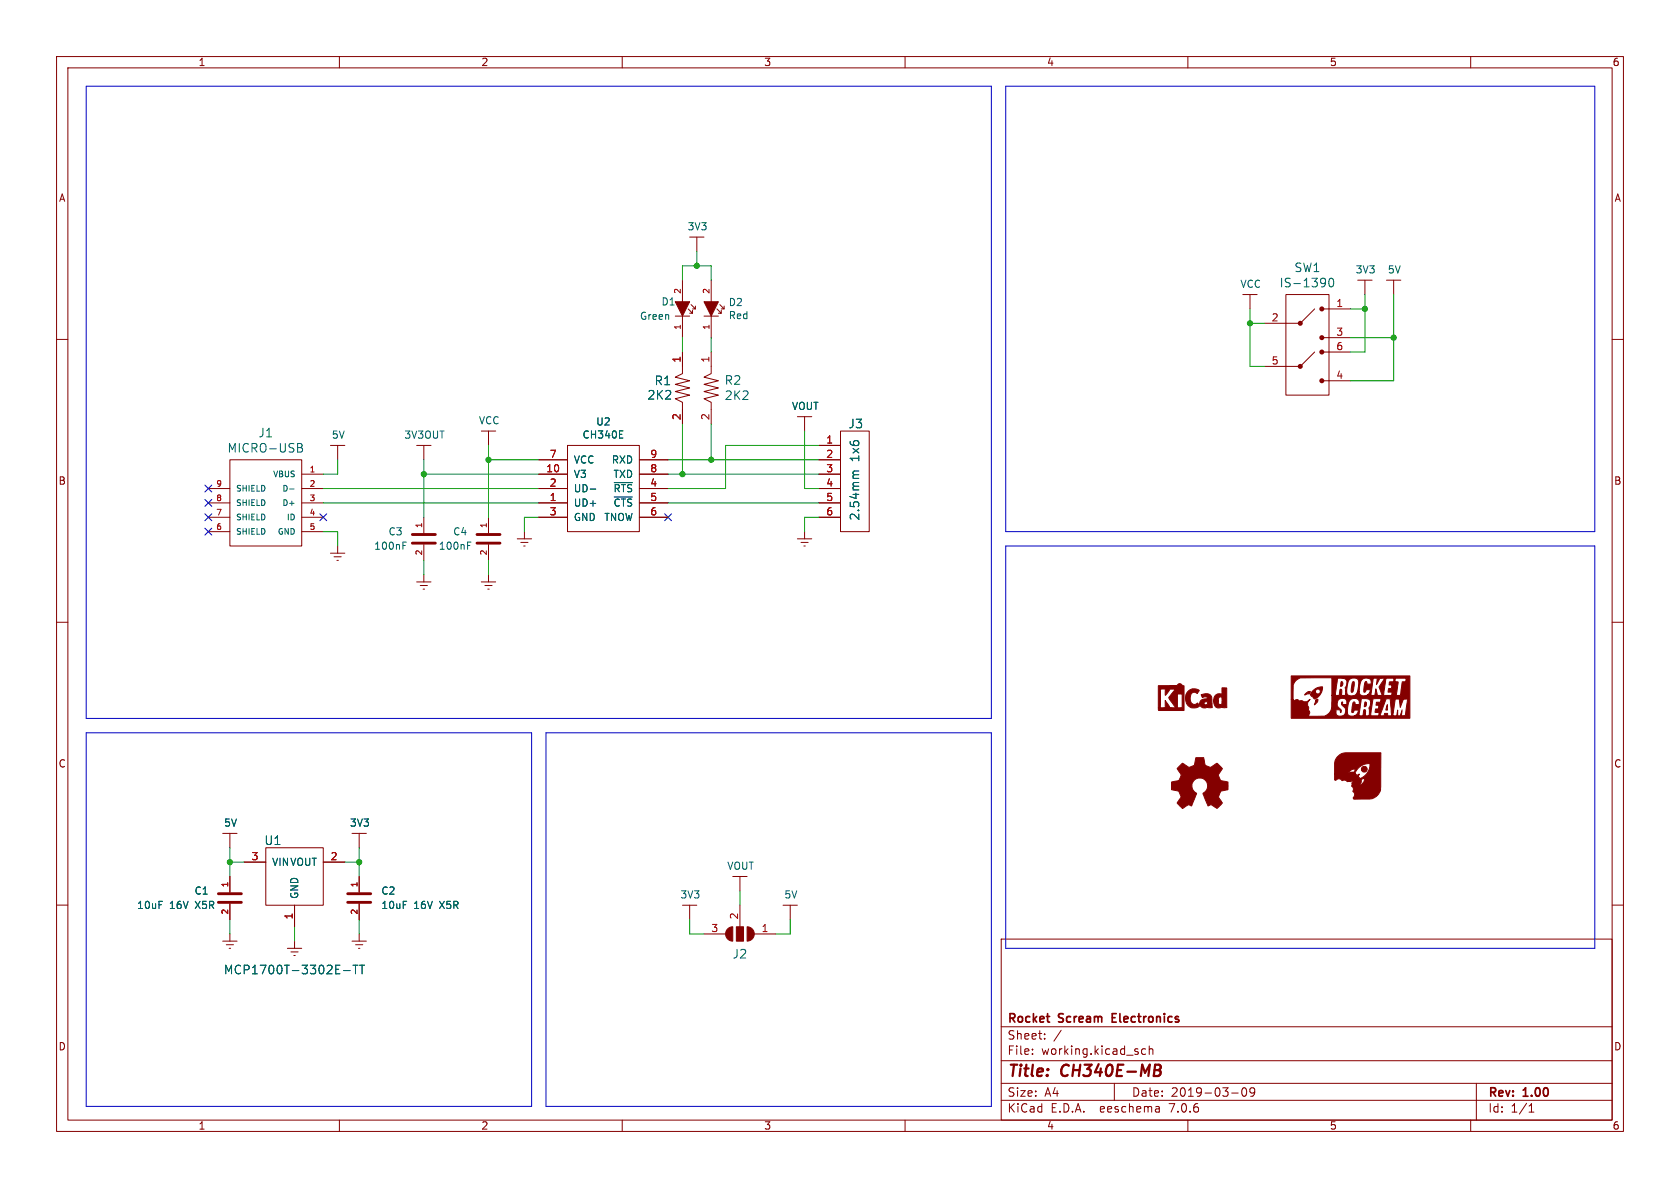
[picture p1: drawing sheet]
<svg xmlns="http://www.w3.org/2000/svg" width="297mm" height="210mm" viewBox="0 0 297 210" stroke-linecap="round" stroke-linejoin="round" font-family="sans-serif">
<g fill="none" stroke="#840000" stroke-width=".18">
<path d="M10 10h277v190h-277zM12 12h273v186h-273zM60 10v2M110 10v2M160 10v2M210 10v2M260 10v2M10 60h2M119.4 55.9h2.5M120.6 49.5v3.8M120.6 55.9v3.8M121.7 54.6l.7 .8h-.5"/>
<path d="M121.9 41.9h2.6M122.2 53.8l.7 .8h-.5M122.4 54.9v.5M122.9 54.1v.5M123.2 41.9v2.6M124.5 55.9h2.5M125.7 49.5v3.8M125.7 55.9v3.8M126.7 54.6l.8 .8h-.5M127.3 53.8l.7 .8h-.5M127.5 54.9v.5M128 54.1v.5"/>
<path d="M219.7 52.1h2.5M221 52.1v2.5M227.3 52.1h7.6v17.8h-7.6zM232.4 54.6l-2.5 2.6h-6.4M233.7 59.7h5.1M233.7 54.6h5.1M240 49.5h2.6M241.3 49.5v2.6M245.1 49.5h2.5M246.4 49.5v2.6M285 60h2M58.4 78.7h2.6"/>
<path d="M59.7 78.7v2.6M73.7 78.7h2.5M74.9 78.7v2.6M85.1 76.2h2.5M86.4 76.2v2.5M100.3 78.7h12.7v15.3h-12.7zM120.6 62.2v3.8l-1.2 .7 2.5 .6-2.5 .6 2.5 .7-2.5 .6 2.5 .7-2.5 .6 1.2 .6v3.8M125.7 62.2v3.8l-1.2 .7 2.5 .6-2.5 .6 2.5 .7-2.5 .6 2.5 .7-2.5 .6 1.2 .6v3.8M141 73.7h2.5M142.2 73.7v2.5M144.8 78.7h3.8M148.6 76.2h5.1v17.8h-5.1z"/>
<path d="M232.4 62.2l-2.5 2.6h-6.4M233.7 67.3h5.1M233.7 62.2h5.1M36.8 86.4h3.8M36.8 88.9h3.8M36.8 91.4h3.8M36.8 94h3.8M40.6 81.3h12.7v15.2h-12.7zM53.3 83.8h3.8M53.3 86.4h3.8M53.3 88.9h3.8M53.3 91.4h3.8"/>
<path d="M53.3 94h3.8M58.4 97.8h2.6M59.1 98.4h1.2M59.6 99.1h.2M59.7 96.5v1.3M74.9 91.4v2.8M74.9 96.3v2.8M86.4 91.4v2.8M86.4 96.3v2.8M91.4 95.3h2.6M92.1 95.9h1.2M92.6 96.5h.2"/>
<path d="M92.7 94v1.3M95.2 83.8h5.1M95.2 86.4h5.1M95.2 88.9h5.1M95.2 91.4h5.1M95.2 81.3h5.1M113 83.8h5.1M113 86.4h5.1M113 88.9h5.1M113 91.4h5.1M113 81.3h5.1M141 95.3h2.5"/>
<path d="M141.6 95.9h1.3M142.1 96.5h.3M142.2 94v1.3M144.8 83.8h3.8M144.8 86.4h3.8M144.8 88.9h3.8M144.8 91.4h3.8M144.8 81.3h3.8M10 110h2M73.7 102.9h2.5M74.3 103.5h1.3M74.8 104.1h.3"/>
<path d="M74.9 101.6v1.3M85.1 102.9h2.5M85.7 103.5h1.3M86.2 104.1h.3M86.4 101.6v1.3M285 110h2M10 160h2M39.4 147.3h2.5M40.6 147.3v2.6M40.6 154.9v2.8M40.6 159.8v2.8M43.2 152.4h3.8"/>
<path d="M47 149.9h10.1v10.1h-10.1zM57.1 152.4h3.9M62.2 147.3h2.6M63.5 147.3v2.6M63.5 154.9v2.8M63.5 159.8v2.8M129.5 154.9h2.6M130.8 154.9v2.6M285 160h2M39.4 166.4h2.5M40 167h1.3M40.5 167.6h.3"/>
<path d="M40.6 165.1v1.3M50.8 167.6h2.5M51.4 168.3h1.3M51.9 168.9h.3M52.1 160v3.8M52.1 166.4v1.2M62.2 166.4h2.6M62.9 167h1.2M63.4 167.6h.2M63.5 165.1v1.3M120.6 160h2.6M121.9 160v2.6"/>
<path d="M124.5 165.1h3.8M130.8 160v3.8M133.3 165.1h3.9M138.4 160h2.6M139.7 160v2.6M177 166h108v32h-108zM60 198v2M110 198v2M160 198v2M177 194.5h108M177 191.5h108M177 187.5h108"/>
<path d="M177 181.5h108M182.5 186.3v.1M182.5 185.5v.1M184.7 183.6v.1M184.7 182.8v.1M187.6 182.1l-1.3 2M197 191.5v3M202.5 185.5l-.4-.1-.3 .3v.4l.2 .2h.5M203.2 185.5l.2-.1 .3 .1 .1 .9M203.2 184.9v1.5M204.9 195.7l.1 .9M205 196.5l-.2 .1"/>
<path d="M205 196h-.2M210 198v2M217.7 193.2h1.2M219.7 192.4l.2-.1a.81 .81 0 0 1 .6 .6 .81 .81 0 0 1-.3 .8l-.2 .1a.81 .81 0 0 1-.3-1.4zM221.8 192.9l-.3 .3h-.3l-.2-.3 .1-.5 .4-.1 .2 .1a.99 .99 0 0 1-.3 1.4h-.3M260 198v2M261 191.5v6.5M270.3 196.6h.9M270.3 195.5l.4-.4v1.5"/>
</g>
<path d="M204.1 189.2h.7M204.2 188.2h.7a.49 .49 0 0 1 .3 .5 .49 .49 0 0 1-.4 .5M204.8 189.2l.2 .1a.58 .58 0 0 1-.3 .9h-.7" fill="none" stroke="#840000" stroke-width=".4"/>
<path d="M196.6 179.9h.5M197.3 179.2h-.7v1.5h.7" fill="none" stroke="#840000" stroke-width=".3"/>
<g fill="#840000" stroke="#840000" stroke-width=".18">
<path d="M208.2 135.8l.8-.9 1.2 .8 .6-.3 .4-.1 .2-1.4h1.4l.3 1.4 .3 .1 .6 .3 1.1-.8 .1 .1 .9 .9-.4 .7a.58 .58 0 0 0-.1 .9l.2 .5 1.3 .3v1.3l-1.2 .2-.2 .2a.96 .96 0 0 0-.2 1l.4 .7a.36 .36 0 0 1 .2 .3 .36 .36 0 0 1-.3 .3l-.6 .6-.7-.4a.74 .74 0 0 0-1-.1l-.7-1.9a.2 .2 0 0 1-.2-.2 .2 .2 0 0 1 .3-.2 1.41 1.41 0 0 0 .1-2.2 1.41 1.41 0 0 0-2.1 .3 1.41 1.41 0 0 0 .7 2.1l-.9 2.1h-.2a.52 .52 0 0 0-.8 .1l-.6 .4-1-.9 .7-1.1-.2-.5a.52 .52 0 0 0-.5-.6l-1-.2v-1.3l1.3-.3 .3-.6a.74 .74 0 0 0-.3-1.1z"/>
<path d="M245.3 124.6v.9h-.3z"/>
<path d="M230.8 122.6l.4-.3h.5l-.3 .4-.7 .2z"/>
<path d="M241.3 124.1l.3 .1v.4l-.1 .3h-.2h-.1z"/>
<path d="M237.1 120.5a.39 .39 0 0 1 .3 .4 .39 .39 0 0 1-.4 .4z"/>
<path d="M232.6 123.8l.3-.2a.86 .86 0 0 1-.5 1z"/>
<path d="M239.1 120.5h.2a2.49 2.49 0 0 1-.2 1.9h-.2v-.4z"/>
<path d="M232.1 122.1l.8-.6 .9-.1a2.16 2.16 0 0 1-1.4 2.1l-.3-.2 .2-.3-.4 .1-.3-.3 .3-.4h.7a.44 .44 0 0 0 .6 .2 .44 .44 0 0 0 0-.7 .44 .44 0 0 0-.6 .2v.3h-.7z"/>
<path d="M228.3 119.5h21v7.5h-21v-3.4h.3l.1 .3a.79 .79 0 0 1 1 0h.3l.5 .2h.5l.6-.5-.4 .6v.6a.6 .6 0 0 1 .1 .7 .61 .61 0 0 1 0 1l.2 .1h2.7l.4-.3 .6-.5h1a.85 .85 0 0 0 .7 .8 .85 .85 0 0 0 .9-.6h.4l.2 .5 .4 .1 2.1-.1 .2-.9 .2-.1 .1 .2v.8h3.3l.1-.4h.5v.4h1.5h.1l.2-1v1h.4l.3-.9-.1 .9h.7l.4-2.9h-.7l-.6 1.4-.1-1.4h-.7l-.4 2.9h-.3l-.2-3h-.7l-1.1 3h-.2v-.5l-.7-.1 .1-.6h.5l.1-.5-.5-.1v-.6h.8v-.6h-1.4l-.4 3h-.3v-1.4a.92 .92 0 0 0-.3-1.6h-1l-.5 3h-.7l.5-.4 .2-.5-.8-.1-.1 .4-.3 .1 .2-1.7 .2-.2 .1 .1 .1 .4 .7-.1v-.4a1.02 1.02 0 0 0-1.1-.6 1.02 1.02 0 0 0-.8 1l-.2 1.5h-.4l.1-.1a1.27 1.27 0 0 0-.7-1.3v-.4l.1-.1v.4h.8l-.1-.7a.96 .96 0 0 0-1.4 0 .96 .96 0 0 0 .2 1.4 .43 .43 0 0 1 .3 .3 .43 .43 0 0 1-.1 .5l-.1-.5h-.7v.3h-1l.2-.7 .1-2.2h1.3l.1-1 .1-.1 .2 .3v.8h.6l.1-.8h.2a.88 .88 0 0 0 .4 .9 .88 .88 0 0 0 .9-.1l.6-.6h.3l.2 .5 .3 .2 2.3-.1 .1-1.1 .3 1.1h2.5l.1-.5h-.7l.1-.7h.4l.1-.2 .1-.4h-.5v-.5l.1-.1 1.5 .1-.4 2.3h.7l.1-.1 .3-2.3h.6l.1-.6h-1.9l-.1 .6h-.2l.1-.6h-1.5l-.4 3h-.3l-.5-1.5 .9-1.5h-.8l-.6 1.1 .2-1.1h-.7l-.4 3h-.7l.4-.4 .2-.6h-.8l-.1 .4-.3 .1v-.7a1.32 1.32 0 0 1 .4-1.2l.1 .1v.4l.8-.1v-.2a.91 .91 0 0 0-.6-.8 .91 .91 0 0 0-.9 .1 3.4 3.4 0 0 0-.6 2.3h-.3l.2-1.7a.92 .92 0 0 0-.6-.8 .92 .92 0 0 0-1 .3 3.8 3.8 0 0 0-.5 2h-.2l-.1-.5a.95 .95 0 0 0 .4-.9 .95 .95 0 0 0-.7-.8h-1l-.5 3h-.5v-3.1h-5.7l-.7 .5-.5 .8v2.5h-.3z"/>
<path d="M124.5 53.3h2.5l-1.3 2.6z"/>
<path d="M236.4 133.9l.4-.5 .8-.3h6.5v6a2.08 2.08 0 0 1-2 2.1l-2.8 .1-.1-.3a.75 .75 0 0 0 0-1.1v-.6l-.2-.4h1.4l.7-.6 .1-.7h-.2a.48 .48 0 0 0-.4 .7l-.2 .6h-1.4v-.5l.6-.8-.4 .2a.79 .79 0 0 1-.9 .4 1.1 1.1 0 0 0-1.1-.3 .7 .7 0 0 0-1.1 0h-.2v-1.1l3.6-.1 .2 .2a.33 .33 0 0 0 .6-.1l-.2 .5 .3 .3a2.37 2.37 0 0 0 1.7-2.6 2.73 2.73 0 0 0-2.6 1.7h-.9l.4-.2a.43 .43 0 0 0 .4-.1 .43 .43 0 0 0 .1-.4l-.6 .1-.7 .7h-2.3l.1-2.1z"/>
<path d="M210 122.3a1.47 1.47 0 0 1 2-.2l-.3 .5a.74 .74 0 0 0-1-.1 .74 .74 0 0 0-.3 .8 .83 .83 0 0 0 .3 1 .83 .83 0 0 0 1 0l.3 .5a1.52 1.52 0 0 1-1.7 .2 1.52 1.52 0 0 1-.7-1.6l.1-.6z"/>
<path d="M216 121.6h.9v3.5h-.7l-.1-.1a.99 .99 0 0 1-1.2 0 .99 .99 0 0 1-.3-1.1h.8v.3a.32 .32 0 0 0 .3 .4 .32 .32 0 0 0 .3-.3v-1l-.3-.1a.57 .57 0 0 0-.3 .7h-.8a1.04 1.04 0 0 1 .3-1 1.04 1.04 0 0 1 1.2-.1z"/>
<path d="M212.3 122.8l.4-.1a1.11 1.11 0 0 1 1.3 .2 1.11 1.11 0 0 1 .2 1.2l.1 1h-.7l-.1-.1a.87 .87 0 0 1-1.4-.5h.8a.39 .39 0 0 0 .5 0 .39 .39 0 0 0 .1-.4 .45 .45 0 0 0-.6 .4h-.8a.94 .94 0 0 1 1.2-1l.2-.1a.56 .56 0 0 0-.9-.1z"/>
<path d="M204.8 121.2h3.4a.45 .45 0 0 1 .4-.4 .45 .45 0 0 1 .4 .4h.3v4.4h-4.5v-.5h1.2v-1.3l.8 1.3h1.8l.4-.1v-2.3h-.8v2.4h-.3l-1.3-1.7 1.2-1.6h-1l-.8 1.1v-1.1h-.5h-.4v3.2v.1h-.3z"/>
<path d="M132.1 163.8a1.27 1.27 0 0 1 1.2 1.3 1.27 1.27 0 0 1-1.2 1.3z"/>
<path d="M130.2 163.8h1.2v2.6h-1.2z"/>
<path d="M128.7 164.2l.3-.3 .5-.1v2.6a1.27 1.27 0 0 1-1.1-.8 1.27 1.27 0 0 1 .3-1.4z"/>
<path d="M119.4 53.3h2.5l-1.3 2.6z"/>
<circle cx="241.2" cy="136" r=".52"/>
</g>
<path d="M72.9 96h4.1M72.9 94.5h4.1M84.3 96h4.1M84.3 94.5h4.1M38.6 159.5h4.1M38.6 158h4.1M61.5 159.5h4M61.5 158h4" fill="none" stroke="#840000" stroke-width=".51"/>
<g fill="none" stroke="#006464" stroke-width=".18">
<path d="M234.2 49.3h.1a1.28 1.28 0 0 1-.2 1.3M234.3 49.8l-.1 .3M235.1 49.3l.2-.1a.83 .83 0 0 1 .6 .6 .83 .83 0 0 1-.3 .8l-.2 .1a.82 .82 0 0 1-.3-1.4zM52.6 78.4h.5l.2 .1 .1 .3-.3 .3M52.6 79.1h.5M53.1 79.1a.41 .41 0 0 1 .4 .4 .41 .41 0 0 1-.3 .4h-.6M109.5 77.4h.6M109.5 76.2h.6M51.2 86.4h.8M71.2 96.4h.5M71.2 95.8h.6M82.7 96.4h.4"/>
<path d="M82.7 95.8h.6M104.3 86.5h1M108.6 85.3h3.2M108.6 87.9h3.2M151.8 83.3h-.9l-.1 .4 .2 .2M60.7 171.6h1.2M62.4 170.6h.9M62.8 170.6v1.5M63.6 170.6h.8M64 170.6v1.5"/>
</g>
<g fill="none" stroke="#840000" stroke-width=".38">
<circle cx="229.9" cy="57.1" r=".25"/>
<circle cx="233.7" cy="54.6" r=".25"/>
<circle cx="233.7" cy="59.7" r=".25"/>
<circle cx="229.9" cy="64.8" r=".25"/>
<circle cx="233.7" cy="67.3" r=".25"/>
<circle cx="233.7" cy="62.2" r=".25"/>
</g>
<path d="M15.2 15.2h160.1v111.8h-160.1zM177.8 15.2h104.1v78.8h-104.1zM177.8 96.5h104.1v71.1h-104.1zM15.2 129.5h78.8v66.1h-78.8zM96.5 129.5h78.8v66.1h-78.8z" fill="none" stroke="#0000c2" stroke-width=".18"/>
<g fill="none" stroke="#009600" stroke-width=".18">
<path d="M120.6 49.5v-2.5h5.1v2.5M120.6 59.7v2.5M123.2 44.5v2.5M125.7 59.7v2.5M221 57.2h2.5M221 54.6v10.2h2.5M238.8 54.6h2.5M238.8 59.7h7.6M241.3 52.1v10.1h-2.5M246.4 52.1v15.2h-7.6M86.4 78.7v12.7M120.6 74.9v8.9"/>
<path d="M125.7 74.9v6.4M142.2 76.2v10.2h2.6M144.8 78.7h-16.5v7.7h-10.2M57.1 86.4h38.1M57.1 88.9h38.1M57.1 94h2.6v2.5M59.7 81.3v2.5h-2.6M74.9 83.8h20.3M74.9 81.3v10.1M74.9 99.1v2.5M86.4 99.1v2.5M86.4 81.3h8.8"/>
<path d="M95.2 91.4h-2.5v2.6M118.1 81.3h26.7M118.1 83.8h26.7M118.1 88.9h26.7M144.8 91.4h-2.6v2.6M40.6 149.9v5M40.6 152.4h2.6M61 152.4h2.5M63.5 149.9v5M130.8 157.5v2.5M40.6 162.6v2.5M52.1 163.8v2.6"/>
<path d="M63.5 162.6v2.5M121.9 162.6v2.5h2.6M139.7 162.6v2.5h-2.5"/>
</g>
<path d="M36.2 90.8l1.2 1.2M36.2 88.3l1.2 1.2M36.2 85.8l1.2 1.2M36.2 93.4l1.2 1.2M37.4 90.8l-1.2 1.2M37.4 88.3l-1.2 1.2M37.4 85.8l-1.2 1.2M37.4 93.4l-1.2 1.2M56.5 90.8l1.3 1.2M57.8 90.8l-1.3 1.2M117.5 90.8l1.2 1.2M118.7 90.8l-1.2 1.2" fill="none" stroke="#000084" stroke-width=".18"/>
<g fill="#009600" stroke="#009600" stroke-width=".18">
<circle cx="221" cy="57.2" r=".46"/>
<circle cx="246.4" cy="59.7" r=".46"/>
<circle cx="241.3" cy="54.6" r=".46"/>
<circle cx="123.2" cy="47" r=".46"/>
<circle cx="40.6" cy="152.4" r=".46"/>
<circle cx="63.5" cy="152.4" r=".46"/>
<circle cx="120.6" cy="83.8" r=".46"/>
<circle cx="125.7" cy="81.3" r=".46"/>
<circle cx="86.4" cy="81.3" r=".46"/>
<circle cx="74.9" cy="83.8" r=".46"/>
</g>
<g font-size="2.8" fill="#840000">
<text x="178" y="190.9">Title:</text>
<text x="187.7" y="190.9">CH340E-MB</text>
</g>
<g font-size="2.1" fill="#006464">
<text x="226.1" y="51">IS-1390</text>
<text x="228.7" y="48.3">SW1</text>
<text x="114.4" y="70.8">2K2</text>
<text x="115.6" y="68.3">R1</text>
<text x="128" y="68.2">R2</text>
<text x="128" y="70.9">2K2</text>
<text x="45.6" y="77.5">J1</text>
<text x="149.9" y="75.9">J3</text>
<text x="40.1" y="80.2">MICRO-USB</text>
<text x="152.1" y="81.7" transform="rotate(-90 152.1 81.7)">1x6</text>
<text x="152.1" y="92.1" transform="rotate(-90 152.1 92.1)">2.54mm</text>
<text x="46.7" y="149.6">U1</text>
<text x="39.5" y="172.4">MCP1700T-3302E-TT</text>
<text x="129.4" y="169.6">J2</text>
</g>
<g font-size="2.1" fill="#840000">
<text x="178" y="184">Sheet:</text>
<text x="178" y="181.2">Rocket</text>
<text x="187.2" y="181.2">Scream</text>
<text x="197.3" y="181.2">Electronics</text>
<text x="178" y="186.7">File:</text>
<text x="184.1" y="186.7">working.kicad_sch</text>
<text x="178" y="196.9">KiCad</text>
<text x="178" y="194.1">Size:</text>
<text x="184.7" y="194.1">A4</text>
<text x="185.7" y="196.9">E.D.A.</text>
<text x="194.6" y="196.9">eeschema</text>
<text x="200" y="194.1">Date:</text>
<text x="207" y="196.9">7.0.6</text>
<text x="207" y="194.1">2019-03-09</text>
<text x="263" y="194.3">Rev:</text>
<text x="263" y="196.9">Id:</text>
<text x="267.1" y="196.9">1/1</text>
<text x="269.4" y="194.3">1.00</text>
</g>
<g font-size="1.8" fill="#840000">
<text x="35" y="11.9">1</text>
<text x="85" y="11.9">2</text>
<text x="135" y="11.9">3</text>
<text x="185" y="11.9">4</text>
<text x="235" y="11.9">5</text>
<text x="285" y="11.9">6</text>
<text x="10.3" y="35.9">A</text>
<text x="285.3" y="35.9">A</text>
<text x="10.3" y="85.9">B</text>
<text x="285.3" y="85.9">B</text>
<text x="10.3" y="135.9">C</text>
<text x="285.3" y="135.9">C</text>
<text x="10.3" y="185.9">D</text>
<text x="285.3" y="185.9">D</text>
<text x="35" y="199.9">1</text>
<text x="85" y="199.9">2</text>
<text x="135" y="199.9">3</text>
<text x="185" y="199.9">4</text>
<text x="235" y="199.9">5</text>
<text x="285" y="199.9">6</text>
</g>
<g font-size="1.8" fill="#006464">
<text x="121.5" y="40.9">3V3</text>
<text x="219.2" y="51.1">VCC</text>
<text x="239.6" y="48.5">3V3</text>
<text x="245.3" y="48.5">5V</text>
<text x="113" y="56.7">Green</text>
<text x="116.8" y="54.2">D1</text>
<text x="128.7" y="54.3">D2</text>
<text x="128.7" y="56.6">Red</text>
<text x="58.6" y="77.7">5V</text>
<text x="71.4" y="77.7">3V3OUT</text>
<text x="84.6" y="75.2">VCC</text>
<text x="102.9" y="77.7">CH340E</text>
<text x="105.3" y="75.4">U2</text>
<text x="139.9" y="72.7">VOUT</text>
<text x="101.3" y="82.1">VCC</text>
<text x="108.1" y="82.1">RXD</text>
<text x="101.3" y="89.8">UD+</text>
<text x="101.3" y="84.7">V3</text>
<text x="101.3" y="87.2">UD-</text>
<text x="108.4" y="87.2">~{RTS}</text>
<text x="108.4" y="89.8">~{CTS}</text>
<text x="108.4" y="84.7">TXD</text>
<text x="68.6" y="94.8">C3</text>
<text x="80" y="94.8">C4</text>
<text x="101.3" y="92.3">GND</text>
<text x="106.7" y="92.3">TNOW</text>
<text x="66" y="97.4">100nF</text>
<text x="77.5" y="97.4">100nF</text>
<text x="39.5" y="146.3">5V</text>
<text x="61.8" y="146.3">3V3</text>
<text x="48" y="153.3">VINVOUT</text>
<text x="128.5" y="153.9">VOUT</text>
<text x="24.1" y="160.9">10uF</text>
<text x="30" y="160.9">16V</text>
<text x="34.3" y="158.3">C1</text>
<text x="34.6" y="160.9">X5R</text>
<text x="52.9" y="159" transform="rotate(-90 52.9 159)">GND</text>
<text x="67.3" y="158.3">C2</text>
<text x="67.3" y="160.9">10uF</text>
<text x="73.1" y="160.9">16V</text>
<text x="77.8" y="160.9">X5R</text>
<text x="120.2" y="159">3V3</text>
<text x="138.6" y="159">5V</text>
</g>
<g font-size="1.8" fill="#a90000">
<text x="224.7" y="56.9">2</text>
<text x="236.1" y="54.4">1</text>
<text x="236.1" y="59.4">3</text>
<text x="120.4" y="64.2" transform="rotate(-90 120.4 64.2)">1</text>
<text x="125.5" y="64.2" transform="rotate(-90 125.5 64.2)">1</text>
<text x="224.7" y="64.5">5</text>
<text x="236.1" y="62">6</text>
<text x="236.1" y="67.1">4</text>
<text x="120.4" y="74.4" transform="rotate(-90 120.4 74.4)">2</text>
<text x="125.5" y="74.4" transform="rotate(-90 125.5 74.4)">2</text>
<text x="96.5" y="83.6">10</text>
<text x="97.1" y="81">7</text>
<text x="114.9" y="83.6">8</text>
<text x="114.9" y="81">9</text>
<text x="146" y="81">2</text>
<text x="146" y="78.5">1</text>
<text x="146" y="83.6">3</text>
<text x="97.1" y="88.6">1</text>
<text x="97.1" y="86.1">2</text>
<text x="114.9" y="86.1">4</text>
<text x="114.9" y="88.6">5</text>
<text x="146" y="86.1">4</text>
<text x="146" y="88.6">5</text>
<text x="97.1" y="91.2">3</text>
<text x="114.9" y="91.2">6</text>
<text x="146" y="91.2">6</text>
<text x="44.4" y="152.1">3</text>
<text x="58.3" y="152.1">2</text>
<text x="51.8" y="162.6" transform="rotate(-90 51.8 162.6)">1</text>
<text x="125.7" y="164.8">3</text>
<text x="130.6" y="162.6" transform="rotate(-90 130.6 162.6)">2</text>
<text x="134.5" y="164.8">1</text>
</g>
<g font-size="1.4" fill="#a90000">
<text x="120.4" y="52" transform="rotate(-90 120.4 52)">2</text>
<text x="125.5" y="52" transform="rotate(-90 125.5 52)">2</text>
<text x="120.4" y="58.4" transform="rotate(-90 120.4 58.4)">1</text>
<text x="125.5" y="58.4" transform="rotate(-90 125.5 58.4)">1</text>
<text x="54.6" y="83.6">1</text>
<text x="38.1" y="88.6">8</text>
<text x="38.1" y="86.1">9</text>
<text x="54.6" y="86.1">2</text>
<text x="54.6" y="88.6">3</text>
<text x="38.1" y="93.7">6</text>
<text x="38.1" y="91.2">7</text>
<text x="54.6" y="91.2">4</text>
<text x="54.6" y="93.7">5</text>
<text x="74.7" y="93.4" transform="rotate(-90 74.7 93.4)">1</text>
<text x="86.1" y="93.4" transform="rotate(-90 86.1 93.4)">1</text>
<text x="74.7" y="98.3" transform="rotate(-90 74.7 98.3)">2</text>
<text x="86.1" y="98.3" transform="rotate(-90 86.1 98.3)">2</text>
<text x="40.4" y="161.8" transform="rotate(-90 40.4 161.8)">2</text>
<text x="40.4" y="156.9" transform="rotate(-90 40.4 156.9)">1</text>
<text x="63.2" y="161.8" transform="rotate(-90 63.2 161.8)">2</text>
<text x="63.2" y="156.9" transform="rotate(-90 63.2 156.9)">1</text>
</g>
<g font-size="1.4" fill="#006464">
<text x="41.7" y="89.6">SHIELD</text>
<text x="41.7" y="87.1">SHIELD</text>
<text x="48.2" y="84.6">VBUS</text>
<text x="49.8" y="87.1">D-</text>
<text x="49.8" y="89.6">D+</text>
<text x="41.7" y="94.7">SHIELD</text>
<text x="41.7" y="92.2">SHIELD</text>
<text x="49" y="94.7">GND</text>
<text x="50.6" y="92.2">ID</text>
</g>
</svg>
